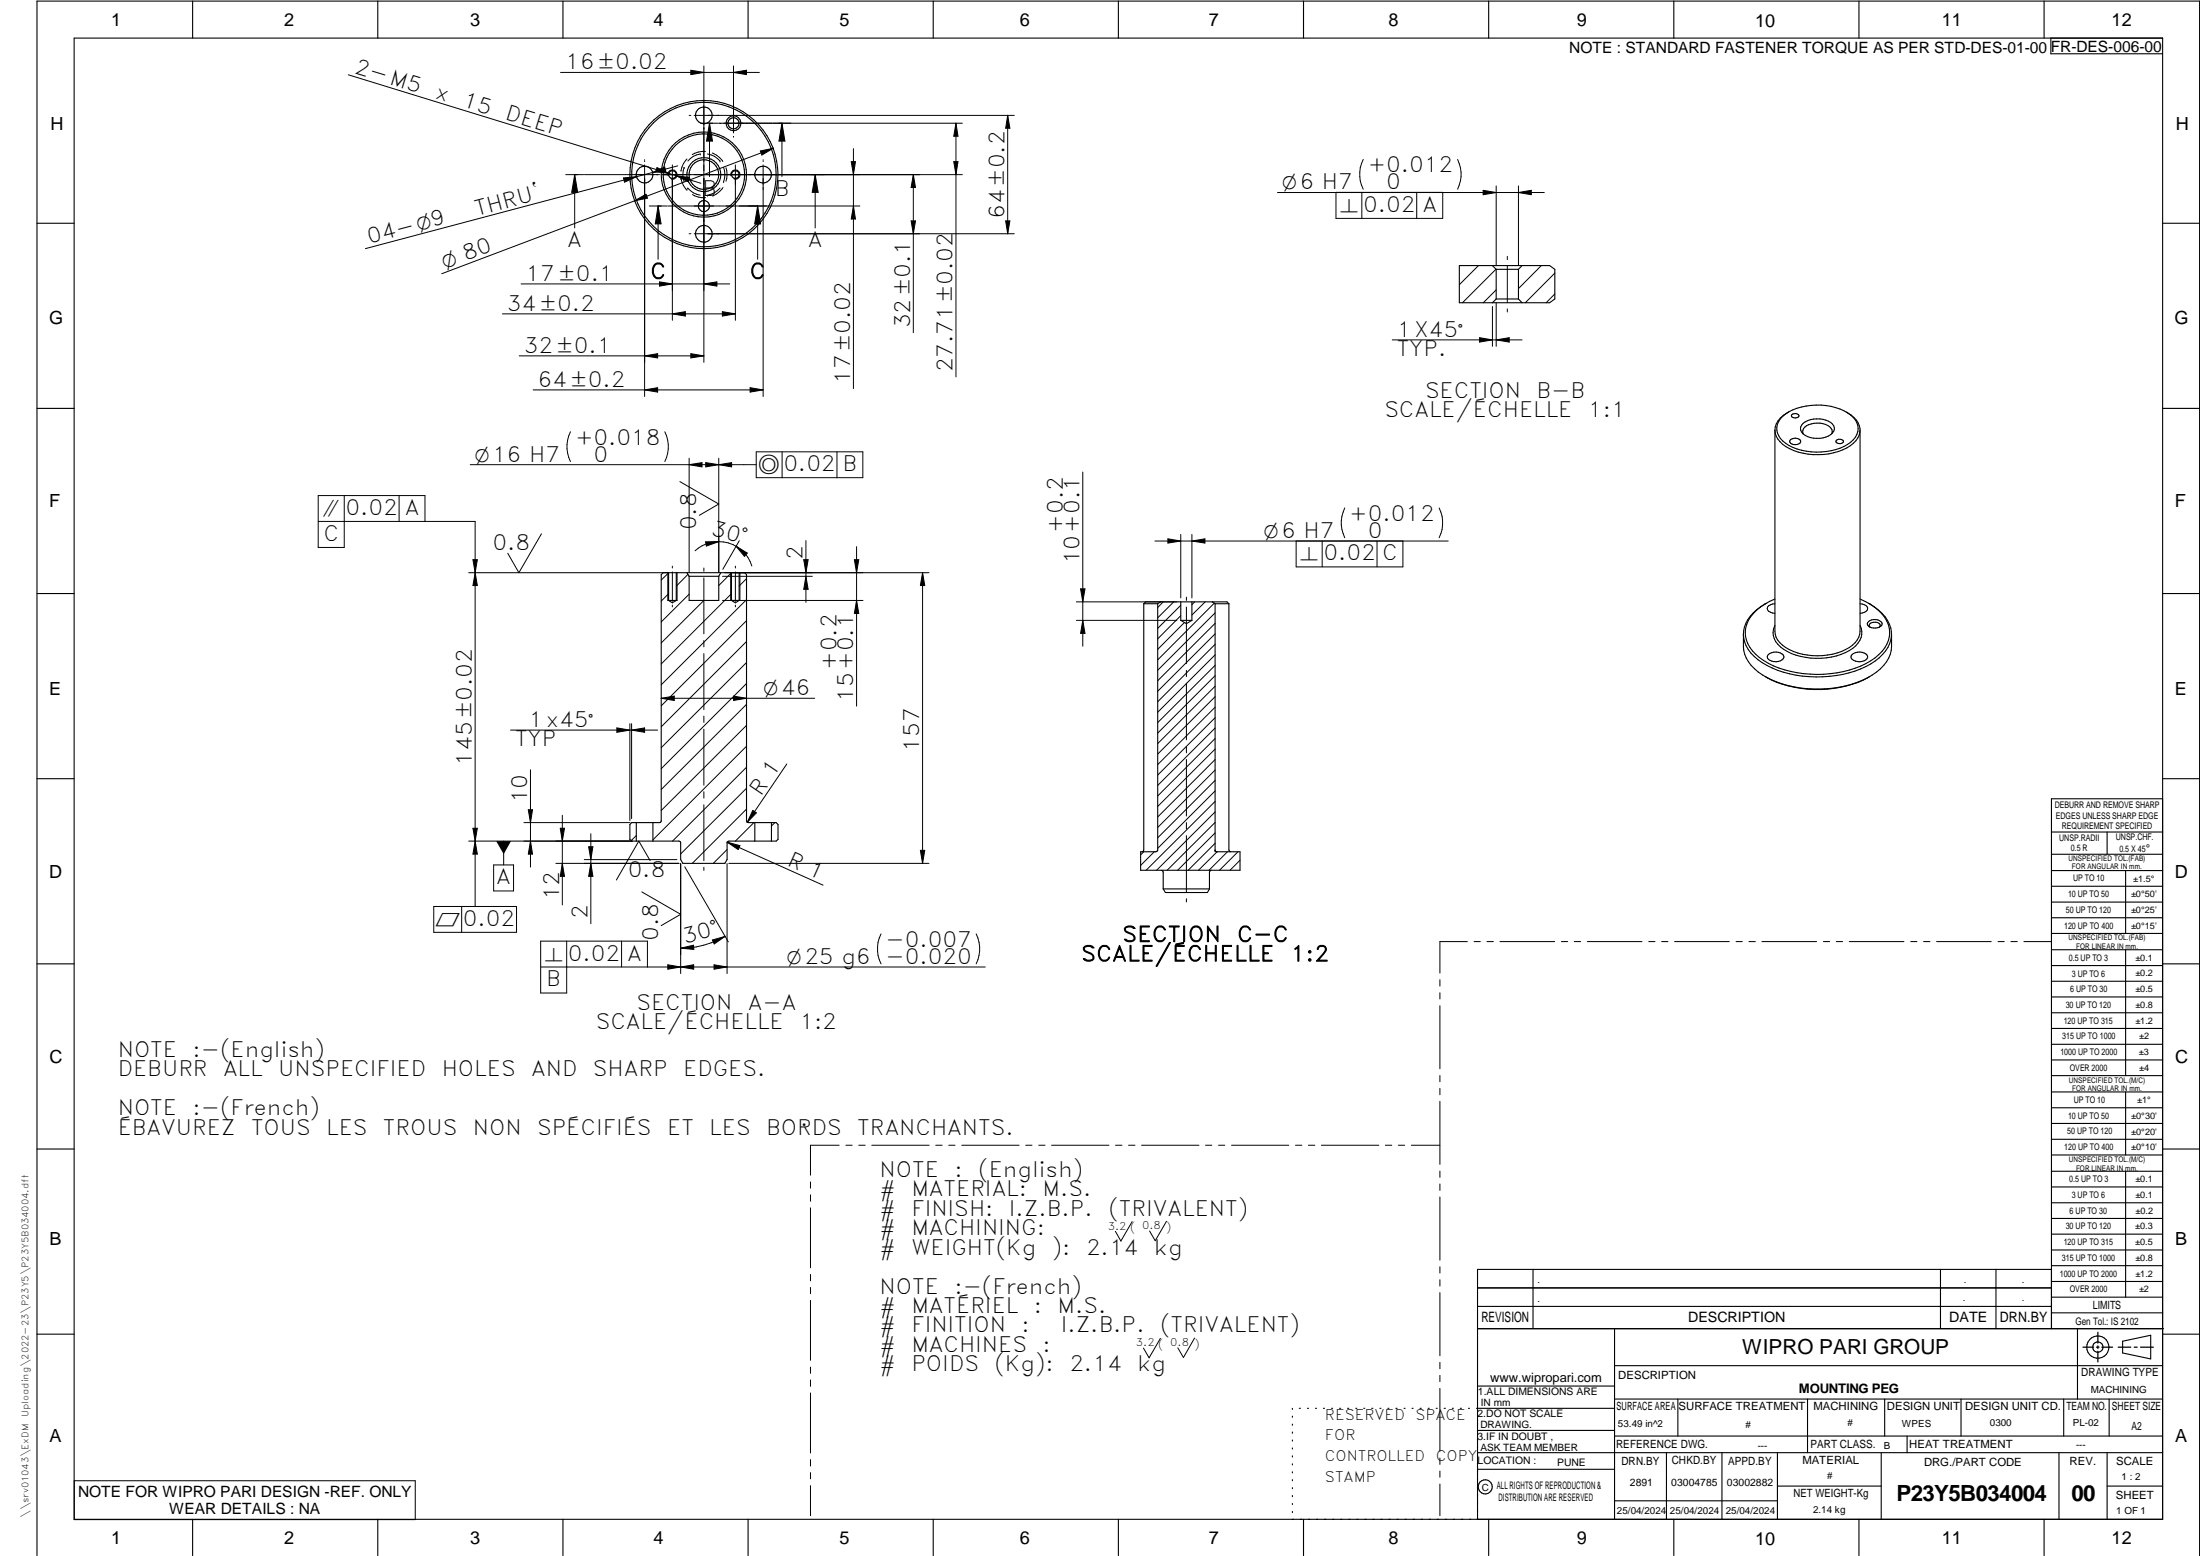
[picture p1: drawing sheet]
<svg xmlns="http://www.w3.org/2000/svg" width="594mm" height="420mm" viewBox="0 0 594 420" stroke-linecap="round" stroke-linejoin="round" font-family="sans-serif">
<g fill="none" stroke="#000" stroke-width=".3">
<path d="M20 10.3h564v400h-564zM52 .3v10M102 .3v10M152 .3v10M202 .3v10M252 .3v10M302 .3v10M352 .3v10M402 .3v10M452 .3v10M502 .3v10M552 .3v10"/>
<path d="M553.8 10.3v4.2h30.2M10 60.3h10M394.1 71.7h24.4l1.4 1v8l-1.4 1h-24.4zM403 71.7l1 1M404 72.7v8M404 72.7h6M410 72.7v8M411 71.7l-1 1M584 60.3h10M404 80.7l-1 1M404 80.7h6M410 80.7l1 1"/>
<path d="M10 110.3h10M479.3 116.2v54.2a5.7 5.7 0 0 0 3.8 5 17.3 17.3 0 0 0 17.1-1.2 5.2 5.2 0 0 0 2.1-3.8v-54.2M481.4 112.4a15.8 15.8 0 0 1 13-2.7 9.6 9.6 0 0 1 7 4.5 4.7 4.7 0 0 1-2.5 5.8 16.7 16.7 0 0 1-16.7-.3 4.4 4.4 0 0 1-.8-7.3zM483 111.3a6.2 6.2 0 0 0-3.7 4.9M483.6 118.7a1.69 1.69 0 0 1 2.6 .6 1.79 1.79 0 0 1-2.9-.1zM483.8 112l.7-.3a.99 .99 0 0 1 1.3 .7 1.24 1.24 0 0 1-2.1-.1zM486.9 114.3a6.7 6.7 0 0 1 7.9 .2 1.76 1.76 0 0 1-.4 2.8 6.5 6.5 0 0 1-7.9-.6 1.71 1.71 0 0 1 .4-2.4zM486.9 117.1a1.92 1.92 0 0 1 1.5-2.4 5.7 5.7 0 0 1 6 1l.4 .8-.2 .6M495.8 119a1.19 1.19 0 0 1 2 .3 1.24 1.24 0 0 1-2-.1zM498.6 111.3l.3 .2M498.9 111.5a5 5 0 0 1 2.8 6.7 10.9 10.9 0 0 1-7.8 4.4 16.9 16.9 0 0 1-12.5-2.6 5.2 5.2 0 0 1-2.1-3.8M584 110.3h10"/>
<path d="M178.6 155.2l.5-.6h22l.5 .6v66.4v.3l.5 .2h7.5l.5 .5v4.1l-.5 .4-13 .1-.3 .4v4.5l-.6 1h-11.3l-.6-1v-4.5v-.2l-.5-.3h-12.7l-.5-.4v-4.1l.5-.5h7.5h.2l.3-.5zM180.5 154.6v7.5l1.1 .7 1-.7v-7.5M185.5 154.6l.6 1M186.1 155.6h8M186.1 155.6v6.5h8v-6.5M194.6 154.6l-.5 1M197.5 154.6v7.5l1.1 .7 1-.7v-7.5M10 160.3h10M182.8 162.1h-2.5M197.3 162.1h2.5M308.9 163h3.7M308.9 163v66.5l-.3 .5h-.3"/>
<path d="M308.9 163l.5-.5h21.9l.5 .5M312.6 163v66.6M313.4 162.5l-.8 .5M318.8 167.5h3.1M318.8 167.5l1.6 .9 1.5-.9M318.8 162.5v5M321.9 162.5v5M327.4 162.5l.7 .5M328.1 163h3.7M328.1 163v66.6M331.8 163v66.5l.3 .5h.3M470.8 171.2a9.5 9.5 0 0 0 5.1 7.7 31 31 0 0 0 25 2.3 14.9 14.9 0 0 0 9.4-7.4l.4-2.1"/>
<path d="M475.4 163.8a9.2 9.2 0 0 0-4.6 7.4M477.6 176.7a2.91 2.91 0 0 1 4.1 .5 1.99 1.99 0 0 1-2.7 1.4 1.45 1.45 0 0 1-1.7-1.6zM479.3 161.8l-2.7 1.4M479.3 163a2.1 2.1 0 0 0-2.1 1.3 1.72 1.72 0 0 0 2.1 1.3M500.2 176.7a2.91 2.91 0 0 1 4.1 .5 1.75 1.75 0 0 1-2.1 1.5l-.6-.1a1.46 1.46 0 0 1-1.7-1.6zM502.3 168.9a4.8 4.8 0 0 1-2 6.2 18.2 18.2 0 0 1-18.6 .2 5 5 0 0 1-2.4-6.4M502.3 161.8a12.8 12.8 0 0 1 7.6 6.9 7.5 7.5 0 0 1-2.6 8.1 25 25 0 0 1-16.7 5.3 26.3 26.3 0 0 1-15.5-4.6 7.7 7.7 0 0 1-3-9.9 11.8 11.8 0 0 1 4.9-4.7M502.3 163l.6 .1a1.17 1.17 0 0 1 1.2 .7 1.17 1.17 0 0 1-.3 1.3l-1.5 .5M504.6 162.9a11.1 11.1 0 0 1 6.1 7.7 11 11 0 0 1-1.3 8.1 19.6 19.6 0 0 1-13.1 6.9 29.7 29.7 0 0 1-21.5-4.1 9.3 9.3 0 0 1-4-7v-3.3M504.6 167.9a2.47 2.47 0 0 1 3.6 .5 2.39 2.39 0 0 1-3.6 .7 .73 .73 0 0 1 0-1.2zM505 169.4l-.2-.3a1.21 1.21 0 0 1 1.7-1.1 .98 .98 0 0 1 1.2 1.1l-.3 .3M584 160.3h10"/>
<path d="M504.9 182.7a30.1 30.1 0 0 1-28.3 0M10 210.3h10M584 215.7h-30v143.1M584 210.3h10M171.8 222.1v5M176.3 222.1v5M203.8 222.1v5M208.3 222.1v5M312.6 229.6l-.5 .4h-4.1v5h26.8v-5h-6.2l-.4-.3M313.6 235l.5 .5v4.5M327.1 235l-.5 .5v4.5M328.1 229.6l.1 .1"/>
<path d="M328.1 229.6h.1M328.2 229.7h.1M554 224.7h30M554 230.7h30M554 235.1h30M554 239.3h30M569 224.7v6M574 235.1v17M314.1 240h12.5M326.6 240l-.6 1h-11.3l-.6-1M554 243.6h30M554 247.8h30"/>
<path d="M554 252.1h30M554 256.5h30M574 256.5v33.9M10 260.3h10M554 260.7h30M554 265h30M554 269.2h30M554 273.5h30M554 277.7h30M584 260.3h10M554 282h30M554 286.2h30"/>
<path d="M554 290.4h30M554 294.9h30M554 299.1h30M574 294.9v17M10 310.3h10M554 303.4h30M554 307.6h30M554 311.9h30M554 316.3h30M574 316.3v34M584 310.3h10M554 320.5h30"/>
<path d="M554 324.8h30M554 329h30M554 333.2h30M554 337.5h30M399 358.8h185.2M399 352.8h155M399 347.8h155M414 342.8v16M436 358.8v51.5M524 342.8v16M539 342.8v16M554 341.8h30"/>
<path d="M554 346h30M554 350.3h30M554 354.5h30M554 342.8h-155v67.5M561 358.8v19M10 360.3h10M399 374.3h37M436 377.8h148M453.1 377.8v10M488.1 377.8v14.5M508.9 377.8v10M529.5 377.8v10"/>
<path d="M557.3 377.8v10M569.5 377.8v10M573.2 362.2l7.6-1.6v6.3l-7.6-1.6zM584 368.8h-148M584 360.3h10M349 380.3v.3M349 382.4v.3M349 384.6v.3M349 386.7v.3M349 388.8v.3M349 391v.3M349 393.1v.3"/>
<path d="M349 395.3v.3M349 397.4v.3M349 399.5v.3M350.9 380.3h.2M353.1 380.3h.2M355.2 380.3h.3M357.4 380.3h.3M359.6 380.3h.3M361.7 380.3h.3M363.9 380.3h.3M366.1 380.3h.3M368.3 380.3h.2"/>
<path d="M370.4 380.3h.3M372.6 380.3h.3M374.8 380.3h.3M376.9 380.3h.4M379.1 380.3h.3M381.3 380.3h.3M383.4 380.3h.4M385.6 380.3h.3M387.8 380.3h.3M390 380.3h.3M392.2 380.3h.3M394.3 380.3h.3"/>
<path d="M396.5 380.3h.3M398.7 380.3h37.3M399 396.7h37M399 392.3h185M399 386.2h37M436 387.8h148M450 392.3v18M465 392.3v18M480 392.3v18M508 392.3v18M515 387.8v4.5M556 392.3v18"/>
<path d="M569 392.3v18M52 410.3v9.7M102 410.3v9.7M152 410.3v9.7M202 410.3v9.7M252 410.3v9.7M302 410.3v9.7M349 401.7v.3M349 403.8v.4M349 406v.3M349 408.1v.3M352 410.3v9.7"/>
<path d="M402 410.3v9.7M436 405.3h44M452 410.3v9.7M480 401.3h28M502 410.3v9.7M552 410.3v9.7M569 401.3h15M10 420v-419.7h584v419.7"/>
<circle cx="190.1" cy="31.1" r="2.26"/>
<circle cx="198.1" cy="33.3" r="1.5"/>
<circle cx="198.1" cy="33.3" r="1.99"/>
<circle cx="174.1" cy="47.1" r="2.25"/>
<circle cx="181.6" cy="47.1" r="1.05"/>
<circle cx="190.1" cy="47.1" r="4.6"/>
<circle cx="190.1" cy="47.2" r="11"/>
<circle cx="190.1" cy="55.6" r="1.51"/>
<circle cx="190.1" cy="47.1" r="19.5"/>
<circle cx="190.1" cy="47.1" r="11.5"/>
<circle cx="190.1" cy="47.1" r="4"/>
<circle cx="190.1" cy="47.1" r="20"/>
<circle cx="198.6" cy="47.1" r="1.03"/>
<circle cx="206.1" cy="47.1" r="2.23"/>
<circle cx="190.1" cy="63.2" r="2.25"/>
<circle cx="566.5" cy="363.7" r="1.39"/>
<circle cx="566.5" cy="363.8" r="3"/>
<circle cx="401.1" cy="401.5" r="1.9"/>
</g>
<g fill="none" stroke="#000" stroke-width=".27">
<path d="M151.4 19.6h53.7M186.6 19l3.5 .6-3.5 .6zM190.1 17.8v80M198.1 17.8v18.1M198.1 19.6l3.5-.6v1.2zM94.1 20.2l86.5 26.6M186.1 31.2h.2M186.4 31.2h.2M187.4 31.2h86.5M189.2 33.3h4.8M191.6 33.3l.8 4.8h-1.6zM191.6 33.3v14.4"/>
<path d="M198.1 37h.1M211.2 33.3v14.4M211.2 33.3l.8 4.8h-1.7zM258.1 33.3l.6 3.5h-1.2zM258.1 33.3v68.5M259.9 33.3h-65.7M272.1 31.2l.6 3.4h-1.1zM272.1 31.2v31.9M152.8 47.2h4.8M155.2 47.2l.8 4.7h-1.6zM155.2 47.2v14.4M157.8 47.2h20"/>
<path d="M168.4 48l3.5-.3-3.3 1.5zM171.4 54.2l3-1.7 .4 1zM171.9 47.7l-73.2 19.4M174.1 43.1v.2M174.1 43.5v.1M174.1 44.5v62.6M175.3 55.6h4.8M176.3 46.6l3.2-1.5 .3 1.1zM177.4 45.3l3.2 1.5-3.5-.4zM177.7 55.6v14.4M177.7 55.6l.8 4.9h-1.6zM177.9 47.2h.2"/>
<path d="M178.6 47.2h81.3M180.3 55.6h14M180.4 47.5a1.24 1.24 0 0 1 1.1-1.6 1.24 1.24 0 0 1 1.3 1.4 1.24 1.24 0 0 1-1.5 1M180.6 46.8l8.7 2.7M181.6 44.5v42M182.6 47.5l3.5 .4-.3 1.1zM183 44.8l-11.1 2.9M183.9 48.2a6.1 6.1 0 0 0 1.6 3.2M183.9 48.2h.1M184.7 45.2h.1M184.7 45.2a5.6 5.6 0 0 0 0 3.9M185.5 42.9a5.6 5.6 0 0 0-1.6 3.3"/>
<path d="M185.7 50.8a5.4 5.4 0 0 0 3.4 1.9M185.7 50.8h.1M187 52.5a5.8 5.8 0 0 0 3.5 .9M189.1 41.6a5.2 5.2 0 0 0-3.3 1.9M189.1 41.6h.1M190.5 40.9a6 6 0 0 0-3.6 .8M191 52.7h.1M191 41.6a5.4 5.4 0 0 1 3.4 1.9M192.4 41.3a6 6 0 0 1 2.8 2.3M194.4 55.6h37.8M194.4 43.5h.1M194.4 50.8a5.4 5.4 0 0 1-3.4 1.9"/>
<path d="M195.2 50.6a5.9 5.9 0 0 1-2.8 2.3M195.4 49.1h.1M195.4 45.2a5.6 5.6 0 0 1 0 3.9M196 45.3a5.7 5.7 0 0 1 0 3.6M197.4 47.5a1.25 1.25 0 0 1 1.1-1.6 1.25 1.25 0 0 1 1.3 1.3 1.25 1.25 0 0 1-1.6 1.1M198.6 44.5v42M204.6 55.6l.8 4.9h-1.6zM204.6 55.6v14.4M205.3 40.8l3.5-.8-3.1 1.9zM206.1 44.5v62.6M206.1 43.1v.2M206.1 43.5v.1"/>
<path d="M208.8 40l-89.5 33.9M220.1 47.2l.8 4.7h-1.6zM220.1 47.2v14.4M229.9 43.6h1.1l-.5 3.6zM230.5 55.6l.5 3.5h-1.1zM230.5 40.1v64.8M246 59.6h1.2l-.6 3.5zM246.6 47.2l.6 3.4h-1.2zM246.6 47.2v42.6M257.5 43.6h1.2l-.6 3.6zM271.6 59.6h1.1l-.6 3.5zM345 52h72"/>
<path d="M360.8 51.9h28.8v7.1h-28.8zM367.7 51.9v7.1M368.1 43.1a9 9 0 0 0 0 8M382.6 51.9v7.1M393.6 43.1a9 9 0 0 1 0 8M400.5 51.4l3.5 .6-3.5 .6zM404 50.2v21.5M410 52l3.5-.6v1.2zM410 50.2v21.5M140.7 76.7h56.4M178.1 76.1l3.5 .6-3.5 .6zM186.1 63.1h.2"/>
<path d="M186.4 63.1h.2M190.1 76.7l3.5-.6v1.2zM273.9 63.1h-86.5M399.2 71.7l-5.1 5.2M404 72.7l-9.1 9M404 78.3l-3.4 3.4M407 69.2v.9M407 71.9v9.7M416.2 71.7l-6.2 6.2M419.9 79.4l-2.4 2.3M419.9 73.7l-8 8M135.7 84.8h62.9"/>
<path d="M140.2 96.1h49.9M174.1 96.1l3.5-.6v1.1zM181.6 84.8l3.5-.6v1.1zM186.6 95.5l3.5 .6-3.5 .5zM195.1 84.2l3.5 .6-3.5 .5zM376 91.8h35M399.5 91.2l3.5 .6-3.5 .6zM403 82.8v10.7M404 91.8l3.5-.6v1.2zM404 81.8v11.7M407 83.4v.8M144 105.3h62.1"/>
<path d="M154 116.6a9 9 0 0 0 0 8M174.1 105.3l3.5-.6v1.2zM179.5 116.6a9 9 0 0 1 0 8M202.6 104.7l3.5 .6-3.5 .6zM93 133.8v14h-7.1v-14h28.9v7M107.8 133.8v7M127 125.5h77.2M183.6 130l10.5 6.1-5.3 3M186.1 123.7v30.9M186.1 125.5l3.5-.6v1.2zM190.6 124.9l3.5 .6-3.5 .6zM194.1 123.7v30.9"/>
<path d="M194.1 125.5l3.5-.6v1.2zM204.2 122h28.8v7h-28.8zM211.2 122v7M226 122v7M292.4 127.5v47M363.1 137.2a9 9 0 0 0 0 8M388.6 137.2a9 9 0 0 1 0 8M85.9 140.8h42.4v104M126.6 154.6l53.9 .1-1.9 1.9M127.7 151.1h1.2l-.6 3.5zM128.3 154.6l.6 3.5h-1.2zM146.2 144.1l-6.1 10.5-3-5.2"/>
<path d="M180.3 154.6v7.5M181.6 152.9v.5M181.6 154.4v8M182.8 154.6v7.5M185.8 155.1l-3.2 3.2M190.1 153.4v.9M190.1 156v15.2M190.5 146.3h3.6l-3.4 1.1zM194.1 146.3a9.3 9.3 0 0 1 8.9 6.5M194.1 146.3a9.5 9.5 0 0 0-6.4 2.4M195.1 155.6h24.3M195.7 154.6h55.2"/>
<path d="M197.3 154.6v7.5M197.5 154.6l-3.4 3.5M198.6 152.9v.5M198.6 154.4v8M198.7 147.5l3.1 1.9-.8 .8zM199.6 146l-4.4 7.7M199.8 154.6v7.5M201.6 156.3l-2 1.9M217 151.1h1.2l-.6 3.5zM217.6 155.6l.6 3.5h-1.2zM217.6 146v16.6M230.7 151.1h1.2l-.6 3.5z"/>
<path d="M231.3 147.6v43.1M249.1 154.6l.6 3.5h-1.2zM249.1 154.6v78.5M291.8 159h1.2l-.6 3.5zM311.9 146.1h79.2M315.4 145.5l3.4 .6-3.4 .5zM318.8 144.3v17.2M321.9 144.3v17.2M321.9 146.1l3.5-.6v1.1zM350 146.1v7h28.8v-7M357 146.1v7M371.8 146.1v7"/>
<path d="M180.5 160.3l-1.9 2M181.6 163.4v.5M186.1 160.4l-7.5 7.5M190.1 162.1l-11.5 11.5M190.1 173v1.7M190.1 176.5v15.1M195.1 162.1h37.9M197.5 160.3l-18.9 19M198.6 163.4v.5M201.6 161.9l-23 23M201.6 167.6l-23 23M201.6 173.2l-23 23.1"/>
<path d="M201.6 178.9l-23 23M231.3 162.1l.6 3.6h-1.2zM290.7 167.5h27.1M290.7 162.5h27.1M292.4 167.5l.6 3.5h-1.2zM314.1 162.5l-1.5 1.5M316.9 162.5l-4.3 4.3M318.8 163.4l-6.2 6.3M318.8 166.2l-6.2 6.3M319.8 168.1l-7.2 7.2M320.4 161.2v.9M320.4 163.9v15.3"/>
<path d="M322.6 162.5l-.7 .8M325.5 162.5l-3.6 3.6M327.9 162.9l-15.3 15.3M328.1 165.5l-15.5 15.5M328.1 168.3l-15.5 15.5M328.1 171.2l-15.5 15.4M328.1 174l-15.5 15.5M328.1 176.8l-15.5 15.5M328.1 179.7l-15.5 15.4M137.9 197.1h39.7M166.6 196.6l3.5 .5-3.5 .6zM170.1 195.4v26.2"/>
<path d="M170.6 197.1l3.5-.5v1.1zM170.6 195.4v25.7M178.6 188.6h41.4M178.6 188.6l3.5-.6v1.1zM190.1 193.4v1.7M190.1 196.9v15.1M198.1 188l3.5 .6-3.5 .5zM201.6 184.6l-23 23M201.6 190.2l-23 23M201.6 195.9l-23 23M320.4 181v1.7M320.4 184.5v15.3"/>
<path d="M328.1 182.5l-15.5 15.5M328.1 185.3l-15.5 15.5M328.1 188.1l-15.5 15.5M328.1 191l-15.5 15.5M328.1 193.8l-15.5 15.5M328.1 196.6l-15.5 15.5M328.1 199.4l-15.5 15.5M142.7 218.7h1.1l-.6 3.4zM143.2 207.9v26.2M190.1 213.8v1.7M190.1 217.3v15.1M201.6 218.5l-14.7 14.6"/>
<path d="M201.6 201.5l-25.3 25.3M201.6 207.2l-20 19.9M201.6 212.9l-17.8 17.7M203.3 218.8l1 .7-2.5 2.5zM212.5 206.3l-10.7 15.7M320.4 201.6v1.7M320.4 205.1v15.2M328.1 219.2l-15.8 15.8M328.1 216.4l-18.6 18.6M328.1 202.3l-15.5 15.5M328.1 205.1l-15.5 15.5M328.1 207.9l-15.5 15.5"/>
<path d="M328.1 210.7l-15.5 15.5M328.1 213.6l-15.5 15.5M126.6 227.1h44.2M127.7 223.6h1.2l-.6 3.5zM128.3 227.1l.6 3.5h-1.2zM133.3 233.6h5.4v7h-5.4zM136 227.1v6.5M141.5 222.1h28.6M143.2 227.1l.6 3.5h-1.1zM150.1 233.1h33.2M151.3 223.6h1.1l-.6 3.5zM151.8 220.1v24.2"/>
<path d="M151.8 233.1l.6 3.5h-1.1zM157.8 232.1h25M159 228.6h1.1l-.6 3.5zM159.5 233.1l.6 3.5h-1.1zM159.5 225.1v24.3M171.8 225.6l-1.4 1.4M175.5 232.4l-3-5.3-6.1 10.5M183.8 233.2v29.7M184.9 234.1l11.8 20.2M190.1 234.2v.8M196.3 229.4l-3.7 3.7M196.3 233.2v29.7"/>
<path d="M196.4 227.4l25.8 11.6M196.4 227.4l3.4 .9-.5 1.1zM196.8 233.1h54.1M203.6 222.1l-5 5M209.2 222.1l-.9 1M248.5 229.6h1.2l-.6 3.5zM308.9 230l-.9 .8M311.7 230l-3.7 3.7M320.4 222.1v1.8M320.4 225.6v15.3M328.1 227.7l-7.3 7.3M328.1 224.9l-10.1 10.1"/>
<path d="M328.1 222.1l-12.9 12.9M328.7 230l-5.1 5M331.5 230l-5 5M334.3 230l-5 5M334.8 232.3l-2.7 2.7M117.1 244.8h22.4v7h-22.4zM124.7 244.8v7M153 254.1v14h-7v-14h28.8v7M167.8 254.1v7M173.3 240.8l10.5 6.1-5.2 3M183.8 256l3.5-.8 .1 1.2zM192.4 253.8l3.4-.9-2.9 2z"/>
<path d="M195.8 252.9a23.9 23.9 0 0 1-12 3.1M237.9 252.2a9.1 9.1 0 0 0 0 8.1M263.6 252.2a9.1 9.1 0 0 1 0 8.1M320.4 242.7v.8M396.2 254.3h-7.4v8.5M398.1 254.3h1.6M401.5 254.3h1.8M405 254.3h14.8M421.6 254.3h1.7M425.1 254.3h1.7M428.6 254.3h14.8M445.2 254.3h1.7"/>
<path d="M448.7 254.3h1.7M452.2 254.3h14.8M468.8 254.3h1.7M472.3 254.3h1.7M475.8 254.3h14.8M492.4 254.3h1.7M495.8 254.3h1.8M499.4 254.3h14.7M516 254.3h1.6M519.4 254.3h1.8M522.9 254.3h14.8M539.5 254.3h1.7"/>
<path d="M543 254.3h1.7M546.5 254.3h7.4M180.3 260.5v1.2l7-1.2v1.2zM192.8 260.5l3.5 .6-3.5 .6zM266.1 261.1h-120.1M388.8 264.5v1.8M388.8 268.1v1.6M388.8 271.6v17M388.8 290.4v1.7M388.8 293.9v1.7M388.8 297.4v17M218.9 319.2v1.6"/>
<path d="M226.6 309.2h-7.7v8.1M228.4 309.2h1.7M231.9 309.2h1.7M235.4 309.2h15.5M252.7 309.2h1.7M256.2 309.2h1.7M259.7 309.2h15.5M277 309.2h1.7M280.5 309.2h1.7M284 309.2h15.5M301.2 309.2h1.8M304.8 309.2h1.7"/>
<path d="M308.3 309.2h15.5M325.5 309.2h1.7M329.1 309.2h1.6M332.6 309.2h15.4M349.8 309.2h1.7M353.3 309.2h1.7M356.8 309.2h15.5M374.1 309.2h1.7M377.6 309.2h1.7M381.1 309.2h7.7M388.8 316.2v1.7M388.8 319.7v1.7"/>
<path d="M218.9 322.6v1.8M218.9 326.1v16.2M305.7 329.9l-3 5.2-1.5-2.6M315 329.8l-3.1 5.2-1.5-2.6M388.8 323.2v17.1M218.9 344.1v1.8M218.9 347.6v1.7M218.9 351.2v16.1M388.8 342.1v1.6M388.8 345.6v1.7M388.8 349v17.1M218.9 369.1v1.7"/>
<path d="M218.9 372.6v1.8M218.9 376.1v16.2M313.3 361.4l-3 5.2-1.5-2.6M322.6 361.3l-3 5.3-1.6-2.7M388.8 367.9v1.7M388.8 371.4v1.7M388.8 374.9v17M20.1 399.8h92v10.5h-92zM218.9 394.1v1.8M218.9 397.6v1.7M388.8 393.7v1.7M388.8 397.2v1.7"/>
<path d="M218.9 401.2v8.1M388.8 400.7v8.6"/>
</g>
<path d="M566.5 359.7v3M562.5 363.8h2.9M566.1 363.8h.7M566.5 363.4v.7M566.5 364.9v2.8M567.6 363.8h2.9M572 363.8h3.4M576.3 363.8h.8M578 363.8h3.5" fill="none" stroke="#000" stroke-width=".34"/>
<g fill="#000">
<path d="M186.6 19l3.5 .6-3.5 .6zM198.1 19.6l3.5-.6v1.2zM191.6 33.3l.8 4.8h-1.6zM211.2 33.3l.8 4.8h-1.7zM258.1 33.3l.6 3.5h-1.2zM272.1 31.2l.6 3.4h-1.1zM155.2 47.2l.8 4.7h-1.6zM168.4 48l3.5-.3-3.3 1.5zM171.4 54.2l3-1.7 .4 1zM177.4 45.3l3.2 1.5-3.5-.4zM176.3 46.6l3.2-1.5 .3 1.1zM182.6 47.5l3.5 .4-.3 1.1z"/>
<path d="M205.3 40.8l3.5-.8-3.1 1.9zM220.1 47.2l.8 4.7h-1.6zM230.5 55.6l.5 3.5h-1.1zM229.9 43.6h1.1l-.5 3.6zM246 59.6h1.2l-.6 3.5zM246.6 47.2l.6 3.4h-1.2zM257.5 43.6h1.2l-.6 3.6zM271.6 59.6h1.1l-.6 3.5zM400.5 51.4l3.5 .6-3.5 .6zM410 52l3.5-.6v1.2zM178.1 76.1l3.5 .6-3.5 .6zM177.7 55.6l.8 4.9h-1.6z"/>
<path d="M190.1 76.7l3.5-.6v1.2zM204.6 55.6l.8 4.9h-1.6zM174.1 96.1l3.5-.6v1.1zM181.6 84.8l3.5-.6v1.1zM186.6 95.5l3.5 .6-3.5 .5zM195.1 84.2l3.5 .6-3.5 .5zM399.5 91.2l3.5 .6-3.5 .6zM404 91.8l3.5-.6v1.2zM174.1 105.3l3.5-.6v1.2zM202.6 104.7l3.5 .6-3.5 .6zM186.1 125.5l3.5-.6v1.2zM190.6 124.9l3.5 .6-3.5 .6z"/>
<path d="M194.1 125.5l3.5-.6v1.2zM127.7 151.1h1.2l-.6 3.5zM128.3 154.6l.6 3.5h-1.2zM190.5 146.3h3.6l-3.4 1.1zM198.7 147.5l3.1 1.9-.8 .8zM217.6 155.6l.6 3.5h-1.2zM217 151.1h1.2l-.6 3.5zM230.7 151.1h1.2l-.6 3.5zM249.1 154.6l.6 3.5h-1.2zM291.8 159h1.2l-.6 3.5zM315.4 145.5l3.4 .6-3.4 .5zM321.9 146.1l3.5-.6v1.1z"/>
<path d="M231.3 162.1l.6 3.6h-1.2zM292.4 167.5l.6 3.5h-1.2zM166.6 196.6l3.5 .5-3.5 .6zM170.6 197.1l3.5-.5v1.1zM178.6 188.6l3.5-.6v1.1zM198.1 188l3.5 .6-3.5 .5zM142.7 218.7h1.1l-.6 3.4zM203.3 218.8l1 .7-2.5 2.5zM127.7 223.6h1.2l-.6 3.5zM128.3 227.1l.6 3.5h-1.2zM134 227.1h4l-2 3.5zM143.2 227.1l.6 3.5h-1.1z"/>
<path d="M151.8 233.1l.6 3.5h-1.1zM151.3 223.6h1.1l-.6 3.5zM159 228.6h1.1l-.6 3.5zM159.5 233.1l.6 3.5h-1.1zM196.4 227.4l3.4 .9-.5 1.1zM248.5 229.6h1.2l-.6 3.5zM183.8 256l3.5-.8 .1 1.2zM192.4 253.8l3.4-.9-2.9 2zM180.3 260.5l3.5 .6-3.5 .6zM183.8 261.1l3.5-.6v1.2zM192.8 260.5l3.5 .6-3.5 .6z"/>
</g>
<g font-size="6">
<text x="512.1" y="405.2">P23Y5B034004</text>
<text x="559.4" y="405.2">00</text>
</g>
<g font-size="5.7">
<text x="95.5" y="19.7" transform="rotate(17 95.5 19.7)">2-M5</text>
<text x="152.6" y="18.7">16±0.02</text>
<text x="117.2" y="26.4" transform="rotate(17 117.2 26.4)">x</text>
<text x="124.7" y="28.7" transform="rotate(17 124.7 28.7)">15</text>
<text x="136.2" y="32.2" transform="rotate(17 136.2 32.2)">DEEP</text>
<text x="369.4" y="46.6">+0.012</text>
<text x="189.6" y="52.9">B</text>
<text x="209.2" y="52.9">B</text>
<text x="374.3" y="51.1">0</text>
<text x="128.7" y="58.3" transform="rotate(-15 128.7 58.3)">THRU`</text>
<text x="271.3" y="59" transform="rotate(-90 271.3 59)">64±0.2</text>
<text x="368.1" y="57.2">0.02 A</text>
<text x="99.6" y="66" transform="rotate(-15 99.6 66)">04-O9</text>
<text x="153.2" y="66.8">A</text>
<text x="218.1" y="66.8">A</text>
<text x="141.9" y="75.8">17±0.1</text>
<text x="175.6" y="75.3">C</text>
<text x="202.4" y="75.3">C</text>
<text x="136.9" y="83.9">34±0.2</text>
<text x="245.7" y="88.6" transform="rotate(-90 245.7 88.6)">32±0.1</text>
<text x="141.4" y="95.2">32±0.1</text>
<text x="377.2" y="90.9">1X45v</text>
<text x="257.3" y="100.5" transform="rotate(-90 257.3 100.5)">27.71±0.02</text>
<text x="377.2" y="96.1">TYP.</text>
<text x="145.2" y="104.4">64±0.2</text>
<text x="229.6" y="103.7" transform="rotate(-90 229.6 103.7)">17±0.02</text>
<text x="384.8" y="107.4">SECTION</text>
<text x="414.9" y="107.4">B-B</text>
<text x="373.8" y="112.6">SCALE/ÉCHELLE</text>
<text x="428.8" y="112.6">1:1</text>
<text x="155.3" y="120.1">+0.018</text>
<text x="160.2" y="124.6">0</text>
<text x="211.5" y="127.3">0.02 B</text>
<text x="93.3" y="139.1">0.02 A</text>
<text x="188" y="143.2" transform="rotate(-90 188 143.2)">0.8</text>
<text x="287" y="143.8" transform="rotate(-90 287 143.8)">+0.2</text>
<text x="364.4" y="140.7">+0.012</text>
<text x="87.4" y="146.1">C</text>
<text x="133" y="148.5">0.8</text>
<text x="191.8" y="144.4" transform="rotate(15 191.8 144.4)">30°</text>
<text x="369.4" y="145.2">0</text>
<text x="216.7" y="151.2" transform="rotate(-90 216.7 151.2)">2</text>
<text x="291.5" y="152.4" transform="rotate(-90 291.5 152.4)">10+0.1</text>
<text x="357.4" y="151.3">0.02 C</text>
<text x="225.9" y="180.8" transform="rotate(-90 225.9 180.8)">+0.2</text>
<text x="230.4" y="189.4" transform="rotate(-90 230.4 189.4)">15+0.1</text>
<text x="142.7" y="196.3">1x45v</text>
<text x="139.1" y="201.5">TYP</text>
<text x="248.2" y="203" transform="rotate(-90 248.2 203)">157</text>
<text x="127.4" y="206.7" transform="rotate(-90 127.4 206.7)">145±0.02</text>
<text x="205.4" y="215.1" transform="rotate(-56 205.4 215.1)">R 1</text>
<text x="142.4" y="217" transform="rotate(-90 142.4 217)">10</text>
<text x="212.3" y="233.6" transform="rotate(24 212.3 233.6)">R 1</text>
<text x="134" y="238.8">A</text>
<text x="169.5" y="236.8">0.8</text>
<text x="151" y="243.1" transform="rotate(-90 151 243.1)">12</text>
<text x="125" y="250">0.02</text>
<text x="158.7" y="248.2" transform="rotate(-90 158.7 248.2)">2</text>
<text x="177.7" y="254" transform="rotate(-90 177.7 254)">0.8</text>
<text x="184.9" y="254.9" transform="rotate(-15 184.9 254.9)">30°</text>
<text x="239.1" y="255.7">-0.007</text>
<text x="303.1" y="254.3">SECTION</text>
<text x="334.1" y="254.3">C-C</text>
<text x="153.4" y="259.4">0.02 A</text>
<text x="239.1" y="260.3">-0.020</text>
<text x="292" y="259.5">SCALE/ÉCHELLE</text>
<text x="348.5" y="259.5">1:2</text>
<text x="147.5" y="266.4">B</text>
<text x="171.9" y="272.7">SECTION</text>
<text x="202" y="272.7">A-A</text>
<text x="160.9" y="277.9">SCALE/ÉCHELLE</text>
<text x="215.9" y="277.9">1:2</text>
<text x="31.8" y="285.4">NOTE</text>
<text x="52" y="285.4">:-(English)</text>
<text x="31.8" y="290.7">DEBURR</text>
<text x="60.2" y="290.7">ALL</text>
<text x="75.1" y="290.7">UNSPECIFIED</text>
<text x="119.3" y="290.7">HOLES</text>
<text x="143.4" y="290.7">AND</text>
<text x="160.1" y="290.7">SHARP</text>
<text x="184.5" y="290.7">EDGES.</text>
<text x="31.8" y="301.2">NOTE</text>
<text x="52" y="301.2">:-(French)</text>
<text x="216.1" y="304">.</text>
<text x="31.8" y="306.4">ÉBAVUREZ</text>
<text x="67.8" y="306.4">TOUS</text>
<text x="88.1" y="306.4">LES</text>
<text x="103.4" y="306.4">TROUS</text>
<text x="127.7" y="306.4">NON</text>
<text x="145.1" y="306.4">SPÉCIFIÉS</text>
<text x="180.1" y="306.4">ET</text>
<text x="191.5" y="306.4">LES</text>
<text x="206.9" y="306.4">BORDS</text>
<text x="231.5" y="306.4">TRANCHANTS.</text>
<text x="237.5" y="317.8">NOTE</text>
<text x="257.7" y="317.8">:</text>
<text x="264.1" y="317.8">(English)</text>
<text x="237.5" y="323">#</text>
<text x="246.1" y="323">MATERIAL:</text>
<text x="281.5" y="323">M.S.</text>
<text x="237.5" y="328.3">#</text>
<text x="246.1" y="328.3">FINISH:</text>
<text x="272.4" y="328.3">I.Z.B.P.</text>
<text x="299.3" y="328.3">(TRIVALENT)</text>
<text x="237.5" y="333.5">#</text>
<text x="246.1" y="333.5">MACHINING:</text>
<text x="237.5" y="338.8">#</text>
<text x="246.1" y="338.8">WEIGHT(Kg</text>
<text x="284" y="338.8">):</text>
<text x="293.3" y="338.8">2.14</text>
<text x="311.6" y="338.8">kg</text>
<text x="237.5" y="349.3">NOTE</text>
<text x="257.7" y="349.3">:-(French)</text>
<text x="237.5" y="354.5">#</text>
<text x="237.5" y="359.8">#</text>
<text x="246.1" y="359.8">FINITION</text>
<text x="246.1" y="354.5">MATÉRIEL</text>
<text x="275.8" y="359.8">:</text>
<text x="279.2" y="354.5">:</text>
<text x="285.6" y="354.5">M.S.</text>
<text x="286.4" y="359.8">I.Z.B.P.</text>
<text x="313.3" y="359.8">(TRIVALENT)</text>
<text x="237.5" y="365">#</text>
<text x="246.1" y="365">MACHINES</text>
<text x="281.5" y="365">:</text>
<text x="237.5" y="370.3">#</text>
<text x="246.1" y="370.3">POIDS</text>
<text x="268.5" y="370.3">(Kg):</text>
<text x="288.8" y="370.3">2.14</text>
<text x="307.1" y="370.3">kg</text>
</g>
<text font-size="5.6" x="470.5" y="365.5">WIPRO PARI GROUP</text>
<g font-size="5.4">
<text x="346.2" y="51.1">O6 H7</text>
<text x="361.9" y="57.2">n</text>
<text x="120.1" y="72.6" transform="rotate(-21 120.1 72.6)">O 80</text>
<text x="128.2" y="124.6">O16 H7</text>
<text x="204.8" y="127.3">a</text>
<text x="87.2" y="139.1">i</text>
<text x="341.2" y="145.2">O6 H7</text>
<text x="351.1" y="151.3">n</text>
<text x="206.2" y="187.7">O46</text>
<text x="117.5" y="250">r</text>
<text x="147.1" y="259.4">n</text>
<text x="212.5" y="260.3">O25 g6</text>
</g>
<g font-size="4.9">
<text x="30" y="6.9">1</text>
<text x="76.7" y="6.9">2</text>
<text x="127" y="6.9">3</text>
<text x="176.5" y="6.9">4</text>
<text x="226.7" y="6.9">5</text>
<text x="275.4" y="6.9">6</text>
<text x="326.4" y="6.9">7</text>
<text x="375" y="6.9">8</text>
<text x="425.8" y="6.9">9</text>
<text x="473.9" y="7.3">10</text>
<text x="524.3" y="6.9">11</text>
<text x="570.2" y="6.9">12</text>
<text x="13.6" y="35.1">H</text>
<text x="587.6" y="35.1">H</text>
<text x="13.2" y="87.5">G</text>
<text x="587.2" y="87.5">G</text>
<text x="13.2" y="137">F</text>
<text x="587.2" y="137">F</text>
<text x="13.2" y="187.6">E</text>
<text x="587.2" y="187.6">E</text>
<text x="13.2" y="237">D</text>
<text x="587.2" y="237">D</text>
<text x="13.4" y="287.1">C</text>
<text x="587.4" y="287.1">C</text>
<text x="13.4" y="336.2">B</text>
<text x="587.4" y="336.2">B</text>
<text x="13.4" y="389.3">A</text>
<text x="587.4" y="389.3">A</text>
<text x="30" y="416.9">1</text>
<text x="76.7" y="416.9">2</text>
<text x="127" y="416.9">3</text>
<text x="176.5" y="416.9">4</text>
<text x="226.7" y="416.9">5</text>
<text x="275.4" y="416.9">6</text>
<text x="326.4" y="416.9">7</text>
<text x="375" y="416.9">8</text>
<text x="425.8" y="416.9">9</text>
<text x="473.9" y="417.3">10</text>
<text x="524.3" y="416.9">11</text>
<text x="570.2" y="416.9">12</text>
</g>
<g font-size="4.2">
<text x="423.7" y="14.3">NOTE : STANDARD FASTENER TORQUE AS PER STD-DES-01-00</text>
<text x="553.8" y="14">FR-DES-006-00</text>
<text x="21.1" y="404.3">NOTE FOR WIPRO PARI DESIGN -REF. ONLY</text>
<text x="45.7" y="408.8">WEAR DETAILS : NA</text>
</g>
<g font-size="3.9">
<text x="400" y="357.1">REVISION</text>
<text x="455.9" y="357.1">DESCRIPTION</text>
<text x="526.4" y="357.1">DATE</text>
<text x="540" y="357.1">DRN.BY</text>
<text x="357.8" y="383.3">RESERVED</text>
<text x="382.3" y="383.3">SPACE</text>
<text x="357.8" y="388.9">FOR</text>
<text x="357.8" y="394.5">CONTROLLED</text>
<text x="387.8" y="394.5">COPY</text>
<text x="357.8" y="400">STAMP</text>
</g>
<text font-size="3.6" x="485.8" y="376.1">MOUNTING PEG</text>
<text font-size="3.5" x="402.4" y="373.3">www.wipropari.com</text>
<g font-size="3.1">
<text x="565.1" y="353.5">LIMITS</text>
<text x="562" y="371.7">DRAWING TYPE</text>
<text x="437" y="372.3">DESCRIPTION</text>
<text x="436.5" y="380.8">SURFACE AREA</text>
<text x="453.3" y="380.8">SURFACE TREATMENT</text>
<text x="489.7" y="380.8">MACHINING</text>
<text x="509.5" y="380.8">DESIGN UNIT</text>
<text x="530.6" y="380.8">DESIGN UNIT CD.</text>
<text x="558" y="380.6">TEAM NO.</text>
<text x="570.3" y="380.7">SHEET SIZE</text>
<text x="575.6" y="386.1">A2</text>
<text x="436.4" y="391.1">REFERENCE DWG.</text>
<text x="437.8" y="395.5">DRN.BY</text>
<text x="451.4" y="395.4">CHKD.BY</text>
<text x="466.6" y="395.5">APPD.BY</text>
<text x="486.7" y="395.4">MATERIAL</text>
<text x="488.9" y="390.9">PART CLASS.</text>
<text x="515.6" y="390.9">HEAT TREATMENT</text>
<text x="519.6" y="395.9">DRG./PART CODE</text>
<text x="558.9" y="395.5">REV.</text>
<text x="571.4" y="395.6">SCALE</text>
<text x="484.3" y="404.2">NET WEIGHT-Kg</text>
<text x="571.4" y="404.7">SHEET</text>
</g>
<text font-size="3" x="579.5" y="230.1">°</text>
<g font-size="2.8">
<text x="299.1" y="332.1">3.2 ( 0.8 )</text>
<text x="560.4" y="357.7">Gen Tol.: IS 2102</text>
<text x="306.7" y="363.6">3.2 ( 0.8 )</text>
<text x="399.1" y="376.6">1.ALL DIMENSIONS ARE</text>
<text x="399" y="382.7">2.DO NOT SCALE</text>
<text x="399" y="388.7">3.IF IN DOUBT ,</text>
<text x="399" y="395.4">LOCATION :</text>
<text x="420.5" y="396">PUNE</text>
<text x="404.2" y="402">ALL RIGHTS OF REPRODUCTION &amp;</text>
<text x="440.1" y="401.2">2891</text>
<text x="451.3" y="401.2">03004785</text>
<text x="466.3" y="401.2">03002882</text>
<text x="404.7" y="405.4">DISTRIBUTION ARE RESERVED</text>
</g>
<g font-size="2.7">
<text x="564.6" y="376.2">MACHINING</text>
<text x="399.9" y="379.7">IN mm</text>
<text x="399.7" y="385.7">DRAWING.</text>
<text x="436.9" y="385.4">53.49 in^2</text>
<text x="471.4" y="385.5">#</text>
<text x="498.9" y="385">#</text>
<text x="513.6" y="385.3">WPES</text>
<text x="537.3" y="385.1">0300</text>
<text x="559.7" y="385.1">PL-02</text>
<text x="399.7" y="391.8">ASK TEAM MEMBER</text>
<text x="474.6" y="391.2">---</text>
<text x="508.7" y="391.2">B</text>
<text x="560.6" y="391.1">---</text>
<text x="493.4" y="399.5">#</text>
<text x="572.8" y="399.7">1 : 2</text>
<text x="400.1" y="402.5">C</text>
<text x="436.6" y="408.7">25/04/2024</text>
<text x="450.9" y="408.8">25/04/2024</text>
<text x="466" y="408.9">25/04/2024</text>
<text x="489.6" y="408.5">2.14 kg</text>
<text x="571.4" y="408.7">1 OF 1</text>
</g>
<g font-size="2.5">
<text x="554.9" y="218.3">DEBURR AND REMOVE SHARP</text>
<text x="555.2" y="221">EDGES UNLESS SHARP EDGE</text>
<text x="556.1" y="227.1">UNSP.RADII</text>
<text x="556.8" y="223.8">REQUIREMENT SPECIFIED</text>
<text x="571.4" y="226.9">UNSP.CHF.</text>
<text x="559.2" y="229.9">0.5 R</text>
<text x="572.3" y="230.1">0.5 X 45</text>
<text x="559.8" y="238">UP TO 10</text>
<text x="576.1" y="238.1">±1.5°</text>
<text x="558.5" y="242.2">10 UP TO 50</text>
<text x="575.5" y="242.3">±0°50'</text>
<text x="557.4" y="250.7">120 UP TO 400</text>
<text x="557.9" y="246.5">50 UP TO 120</text>
<text x="575.5" y="250.7">±0°15'</text>
<text x="575.5" y="246.5">±0°25'</text>
<text x="558.7" y="259.4">0.5 UP TO 3</text>
<text x="559.5" y="263.7">3 UP TO 6</text>
<text x="576.6" y="263.6">±0.2</text>
<text x="576.6" y="259.4">±0.1</text>
<text x="559" y="267.9">6 UP TO 30</text>
<text x="576.6" y="267.9">±0.5</text>
<text x="557.8" y="272.2">30 UP TO 120</text>
<text x="576.6" y="272.2">±0.8</text>
<text x="556.9" y="280.7">315 UP TO 1000</text>
<text x="557.3" y="276.4">120 UP TO 315</text>
<text x="576.6" y="276.4">±1.2</text>
<text x="577.7" y="280.7">±2</text>
<text x="556.4" y="284.9">1000 UP TO 2000</text>
<text x="577.6" y="284.9">±3</text>
<text x="558.9" y="289.2">OVER 2000</text>
<text x="577.7" y="289.3">±4</text>
<text x="560" y="297.9">UP TO 10</text>
<text x="577.1" y="297.9">±1°</text>
<text x="558.5" y="302.1">10 UP TO 50</text>
<text x="575.5" y="302.1">±0°30'</text>
<text x="557.4" y="310.6">120 UP TO 400</text>
<text x="558.2" y="306.3">50 UP TO 120</text>
<text x="575.5" y="310.6">±0°10'</text>
<text x="575.5" y="306.4">±0°20'</text>
<text x="558.8" y="319.2">0.5 UP TO 3</text>
<text x="559.4" y="323.4">3 UP TO 6</text>
<text x="576.6" y="319.2">±0.1</text>
<text x="576.6" y="323.5">±0.1</text>
<text x="558.9" y="327.7">6 UP TO 30</text>
<text x="576.7" y="327.7">±0.2</text>
<text x="557.8" y="332">30 UP TO 120</text>
<text x="576.6" y="332">±0.3</text>
<text x="556.8" y="340.5">315 UP TO 1000</text>
<text x="557.3" y="336.3">120 UP TO 315</text>
<text x="576.6" y="336.3">±0.5</text>
<text x="576.6" y="340.5">±0.8</text>
<text x="415.2" y="346.4">.</text>
<text x="530.3" y="346.5">.</text>
<text x="545.9" y="346.4">.</text>
<text x="556.2" y="344.7">1000 UP TO 2000</text>
<text x="576.6" y="344.7">±1.2</text>
<text x="415.2" y="351.5">.</text>
<text x="530" y="351.3">.</text>
<text x="545.9" y="351.4">.</text>
<text x="558.9" y="349">OVER 2000</text>
<text x="577.6" y="349">±2</text>
</g>
<g font-size="2.4">
<text x="7.7" y="382.7" transform="rotate(-90 7.7 382.7)">Uploading\2022-23\P23Y5\P23Y5B034004.dft</text>
<text x="7.7" y="409.8" transform="rotate(-90 7.7 409.8)">\\srv01043\ExDM</text>
</g>
<g font-size="2.1">
<text x="558.5" y="232.4">UNSPECIFIED TOL.(FAB)</text>
<text x="559.5" y="234.7">FOR ANGULAR IN mm.</text>
<text x="558.6" y="253.9">UNSPECIFIED TOL.(FAB)</text>
<text x="560.7" y="256.3">FOR LINEAR IN mm.</text>
<text x="558.7" y="292.3">UNSPECIFIED TOL.(M/C)</text>
<text x="559.6" y="294.7">FOR ANGULAR IN mm.</text>
<text x="558.7" y="313.7">UNSPECIFIED TOL.(M/C)</text>
<text x="560.6" y="316.1">FOR LINEAR IN mm.</text>
</g>
</svg>
